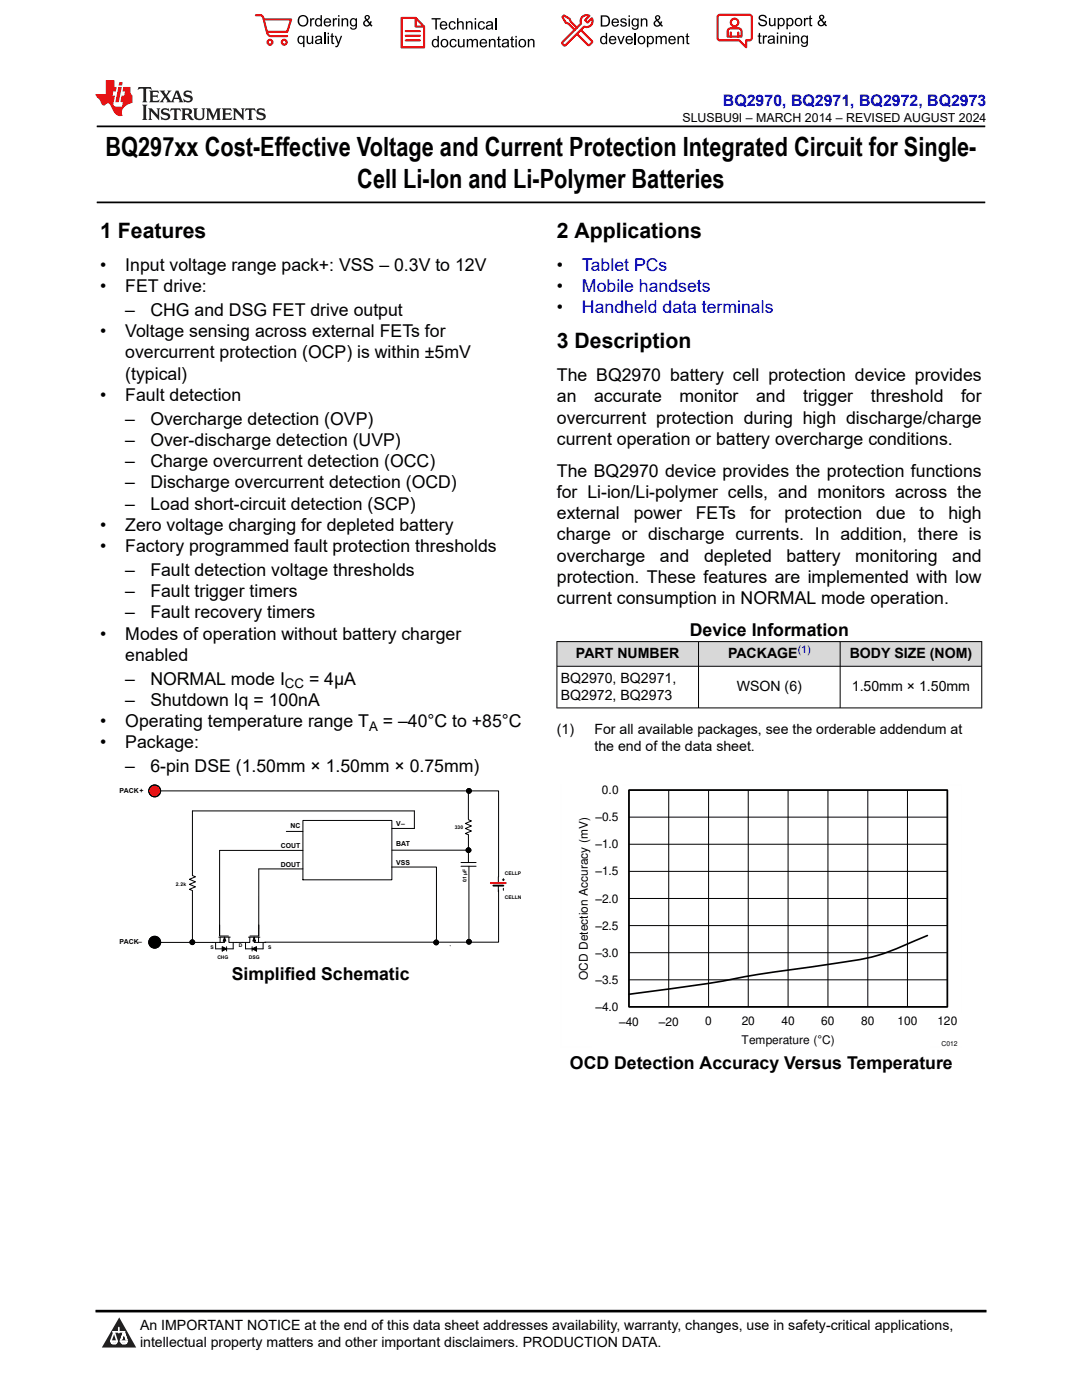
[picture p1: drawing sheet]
<svg xmlns="http://www.w3.org/2000/svg" width="216mm" height="279mm" viewBox="0 0 216 279" stroke-linecap="round" stroke-linejoin="round" font-family="sans-serif">
<path d="M19.3 25.2h177.3M19.3 40.4h177.3" fill="none" stroke="#000" stroke-width=".35"/>
<g fill="#d8d8d8">
<path d="M111.1 128h84.8v5h-84.8z" fill-rule="evenodd"/>
<path d="M111.2 128.1h28.1v4.8h-28.1z" fill-rule="evenodd"/>
<path d="M139.4 128.1h28.2v4.8h-28.2z" fill-rule="evenodd"/>
<path d="M167.7 128.1h28.1v4.8h-28.1z" fill-rule="evenodd"/>
</g>
<g fill="none" stroke="#000" stroke-width=".2">
<path d="M111.1 128h84.9M111.1 133h84.9M111.1 128v13.3M139.4 128v13.3M167.6 128v13.3M195.9 128v13.3M32 157.8h67.5v17.2M93.5 157.8v5.7M111.1 141.3h84.9M38.4 161.8v12.9l.6 .3-1.2 .5 1.2 .5-1.2 .5 1.2 .5-1.2 .5 .6 .2M38.4 177.8v10.6M57.1 165.9h3.3"/>
<path d="M60.4 163.7h17.8v11.9h-17.8zM60.4 169.7h-16.6v16.9M60.4 173.4h-8.8v13.4M78.2 169.7h15.3M92 172.9h3M92 172.1h3M93.5 166.6v5.5M93.6 172.9v15M99.4 175v1.2M99.4 176.7v1.3M99.5 177.6v10.4h-46.7M100.2 175.6h.4"/>
<path d="M100.4 175.4v.4M100.4 177.3v.4M43.7 187h2.2M43.8 184.6v2.2h1.8M43.9 187v1.1h-11.9v.1M44.3 188.9l.9 .5-.9 .4zM44.8 187.1l.3 .7h-.6zM44.8 187v1.1h-.9M45.2 188.9v.9M45.7 187v1.1h4.1v-1.1M46.5 188.1v1.3h-3.5v-1.3M49 188.1v1.3h3.5v-1.3"/>
<path d="M49.6 187h2.3M50.3 189.4l.9-.5v.9zM50.3 188.9v.9M50.7 187.1l.3 .7h-.5zM50.7 187v1.1h.9M51.6 187v1.1h1.4M51.6 184.6v2.2h-1.7"/>
<circle cx="93.6" cy="157.8" r=".47"/>
<circle cx="93.5" cy="169.7" r=".47"/>
<circle cx="38.4" cy="188" r=".47"/>
<circle cx="93.6" cy="187.9" r=".47"/>
</g>
<path d="M97.9 176.2h3" fill="none" stroke="#f00" stroke-width=".38"/>
<path d="M98.4 176.7h2" fill="none" stroke="#000" stroke-width=".38"/>
<g fill="#000">
<path d="M44.3 188.9l.9 .5-.9 .4zM44.8 187.1l.3 .7h-.6zM50.7 187.1l.3 .7h-.5zM50.3 189.4l.9-.5v.9z"/>
<circle cx="93.6" cy="157.8" r=".47"/>
<circle cx="93.5" cy="169.7" r=".47"/>
<circle cx="38.4" cy="188" r=".47"/>
<circle cx="93.6" cy="187.9" r=".47"/>
</g>
<circle cx="30.9" cy="157.8" r="1.18" fill="#f00"/>
<g fill="none" stroke="#000" stroke-width=".2">
<path d="M125.5 157.7h63.5v43.3h-63.5zM133.4 157.7v43.3M141.4 157.7v43.3M149.3 157.7v43.3M157.3 157.7v43.3M165.2 157.7v43.3M173.2 157.7v43.3M181.1 157.7v43.3M38.4 161.8h44.3v3.5h-4.5M78.1 173h9v15.1M93.5 163.6l.6 .2-1.2 .5 1.2 .5-1.2 .5 1.2 .5-1.2 .5 .6 .3M125.5 179.3h63.5"/>
<path d="M125.5 173.9h63.5M125.5 168.5h63.5M125.5 163.1h63.5M89.8 188.7v.1M125.5 195.5h63.5M125.5 190.1h63.5M125.5 184.7h63.5"/>
<circle cx="30.9" cy="157.8" r="1.18"/>
<circle cx="30.9" cy="188" r="1.18"/>
<circle cx="87" cy="188.1" r=".47"/>
</g>
<g fill="#000">
<circle cx="30.9" cy="188" r="1.18"/>
<circle cx="87" cy="188.1" r=".47"/>
</g>
<path d="M125.5 157.7h63.5v43.2h-63.5zM185.1 186.7l-2 .8a45.2 45.2 0 0 1-16.7 4.8l-3.3 .5a277.8 277.8 0 0 0-21.7 3.5l-15.9 2.1" fill="none" stroke="#000" stroke-width=".33"/>
<path d="M111.9 156.6v52.4M124.2 156.6h67.7M191.9 156.6v45.5M111.9 209h6.2M185.7 209h6.2" fill="none" stroke="#fefefe" stroke-width=".2" stroke-dasharray=".4 .1" stroke-linecap="butt"/>
<path d="M0 0h215.9v23.8h-215.9z" fill-rule="evenodd" fill="#fff"/>
<path d="M27.7 17.4l-.2 .6 .5-.3h.6v.1v2.2l-.2 .4h1l-.2-.4v-2.2v-.1h.5l.5 .3-.1-.6zM29.8 18.1l.2 .4v1.5l-.2 .4h1.9l.1-.6a1.08 1.08 0 0 1-1.3 .2v-.7h.6l.4 .2v-.6l-.4 .2h-.6v-.6l.2-.1a1 1 0 0 1 1 .2l-.1-.5zM31.8 18.1l1 1.1-1 1.2h.9l-.2-.2 .4-.7 .5 .7-.2 .2h1.6l-.2-.2 .1-.4h1l.1 .4-.1 .2h.9l-.2-.3-.8-2h-.5l-1 2.2-.8-1.1 .9-1.1h-.8l.2 .2-.5 .7-.3-.7 .1-.2zM35.2 18.5l.4 1h-.8zM36.8 18.2a.65 .65 0 0 0-.2 .7 .65 .65 0 0 0 .6 .5l.7 .2 .1 .2a.79 .79 0 0 1-.7 .4 .79 .79 0 0 1-.7-.5l.1 .7 .2-.1a.93 .93 0 0 0 1.1 .1 .93 .93 0 0 0 .4-1 1.46 1.46 0 0 0-1.2-.6l-.1-.3a1.09 1.09 0 0 1 1.2 .2l-.2-.6-.1 .1-.6-.2zM28.4 20.9l.2 .4v2.3l-.2 .3h1l-.2-.3v-2.3l.2-.4zM29.6 21.6l.2 .4v1.6l-.2 .3h.8l-.3-.3v-1.4l1.7 1.8v-2l.2-.4h-.8l.2 .2 .1 1.1-1.2-1.3zM32.3 21.8a.65 .65 0 0 0-.2 .7 .65 .65 0 0 0 .7 .4l.6 .2 .1 .2a.79 .79 0 0 1-.7 .4 .79 .79 0 0 1-.7-.5l.1 .7 .2-.1a.93 .93 0 0 0 1.1 .1 .93 .93 0 0 0 .4-.9 1.46 1.46 0 0 0-1.2-.6l-.1-.4a1.09 1.09 0 0 1 1.2 .2l-.2-.6-.1 .1-.6-.1zM34.1 21.6l-.1 .7a.63 .63 0 0 1 .7-.4l.1 1.7-.3 .3h1l-.2-.3v-1.7a.66 .66 0 0 1 .8 .4l-.1-.7zM36.2 21.6l.2 .4v1.6l-.2 .3h.9l-.2-.2v-.7h.5l.1 .2a.79 .79 0 0 0 1.2 .6l-1-.9a.61 .61 0 0 0 .6-.6 .61 .61 0 0 0-.5-.6zM36.9 21.9h.2a.47 .47 0 0 1 .5 .1 .47 .47 0 0 1 .1 .5l-.2 .2h-.6zM38.5 21.6l.2 .2a2.27 2.27 0 0 0 .4 2 1.04 1.04 0 0 0 1.7-.7v-1.3l.2-.2h-.8l.2 .4v1.1a.6 .6 0 0 1-.6 .6 .6 .6 0 0 1-.6-.6v-1.1l.3-.4zM41.1 21.6l.2 .4v1.6l-.2 .3h.7l-.2-.3v-1.5l.9 1.9 .8-1.9v1.5l-.2 .3h1l-.3-.3v-1.6l.3-.4h-.8l-.7 1.5-.7-1.5zM44.3 21.6l.2 .4v1.6l-.2 .3h1.9l.1-.5a1.09 1.09 0 0 1-1.3 .1v-.6h.6l.4 .1v-.6l-.4 .2h-.6v-.6l.2-.1a1.01 1.01 0 0 1 1 .3l-.1-.6zM46.4 21.6l.3 .4v1.6l-.3 .3h.8l-.2-.3v-1.4l1.6 1.8v-2l.2-.4h-.7l.2 .2v1.1l-1.2-1.3zM49 21.6l-.1 .7a.63 .63 0 0 1 .8-.4v1.7l-.3 .3h1l-.2-.3v-1.7a.66 .66 0 0 1 .8 .4l-.1-.7zM51.4 21.8a.65 .65 0 0 0-.2 .7 .65 .65 0 0 0 .6 .4l.6 .2 .2 .2a.79 .79 0 0 1-.8 .4 .79 .79 0 0 1-.6-.5l.1 .7 .2-.1a.93 .93 0 0 0 1 .1 .93 .93 0 0 0 .5-.9 1.46 1.46 0 0 0-1.3-.6l-.1-.4a1.09 1.09 0 0 1 1.3 .2l-.2-.6-.2 .1-.5-.1z" fill="#231f20"/>
<path d="M21.1 16v2.8h-2.1l.1 .3 .9 1a.95 .95 0 0 0 .9 .9 .59 .59 0 0 1 .6-.4 .59 .59 0 0 1 .5 .4l.4 .8a1.59 1.59 0 0 0 2.1 1.3 1.61 1.61 0 0 1 1-2.2l1-.4-.1-1.5a1.59 1.59 0 0 1-.4-1.6h-1.4l-.2 .9h.5l-.1 .8h-.5l-.2 1v.2l.4 .1-.2 .9h-.6a.73 .73 0 0 1-1.1-.7l.3-1.5h-.5l.2-.8h.5l.2-.9h-.5v-1.4zM23.6 17.4l-.6 3h.7l.6-3zM23.8 16.4l-.1 .7h.7l.1-.7z" fill="#ed1c24"/>
<g fill="#000">
<path d="M59.4 4.2a1.12 1.12 0 0 1 2.2 0 1.12 1.12 0 0 1-2.2 0zM59.9 3.5a.89 .89 0 0 0-.1 1.1 .89 .89 0 0 0 1.1 .4 .88 .88 0 0 0 .3-1.3 .88 .88 0 0 0-1.3-.2z" fill-rule="evenodd"/>
<path d="M59.5 7.3l.5-.2 .5 .3v-.3h.3v2.3h-.3v-.8a.74 .74 0 0 1-1 0 .74 .74 0 0 1-.1-1zM59.8 7.5a.57 .57 0 0 0-.2 .7 .57 .57 0 0 0 .8 .2 .57 .57 0 0 0 .1-.7 .57 .57 0 0 0-.7-.2z" fill-rule="evenodd"/>
<path d="M61.9 3.6h.2v.3l.2-.2 .3-.1 .2 .1-.1 .3a.36 .36 0 0 0-.5 0 .36 .36 0 0 0 0 .4v.9h-.3z" fill-rule="evenodd"/>
<path d="M61.2 7.1h.3v.9a.41 .41 0 0 0 .4 .6 .41 .41 0 0 0 .3-.6v-.9h.3v1.7h-.2v-.3a.58 .58 0 0 1-.7 .3 .58 .58 0 0 1-.4-.6z" fill-rule="evenodd"/>
<path d="M63 3.8l.5-.2 .5 .2v-.8h.2v2.3h-.2v-.2a.75 .75 0 0 1-1-.1 .75 .75 0 0 1-.1-1zM63.2 4a.57 .57 0 0 0-.1 .7 .57 .57 0 0 0 .8 .2 .57 .57 0 0 0 .1-.7 .57 .57 0 0 0-.8-.2z" fill-rule="evenodd"/>
<path d="M63 7.3a.74 .74 0 0 1 1-.1 .74 .74 0 0 1 .3 .9v.7h-.3v-.2a.57 .57 0 0 1-.8 .2 .57 .57 0 0 1-.2-.8l1-.3a.41 .41 0 0 0-.4-.4 .41 .41 0 0 0-.4 .4l-.3-.1zM63.2 8.2a.35 .35 0 0 0 .2 .5 .35 .35 0 0 0 .5-.3l.1-.4z" fill-rule="evenodd"/>
<path d="M65.4 6.5h.3v.3h-.3zM65.4 7.1h.3v1.7h-.3z" fill-rule="evenodd"/>
<path d="M64.8 3.8a.76 .76 0 0 1 .9-.1 .76 .76 0 0 1 .4 .8h-1.2a.47 .47 0 0 0 .3 .6 .47 .47 0 0 0 .6-.4l.3 .1a.82 .82 0 0 1-1.3 .3 .82 .82 0 0 1 0-1.3zM65 4l-.1 .3h.9l-.3-.4z" fill-rule="evenodd"/>
<path d="M66.4 3.6h.3v.3l.1-.2 .4-.1 .1 .1-.1 .3a.36 .36 0 0 0-.4 0 .36 .36 0 0 0-.1 .4v.9h-.3z" fill-rule="evenodd"/>
<path d="M66.1 6.7l.3-.1v.5h.3v.3h-.3v.9l.1 .2h.2v.3a.41 .41 0 0 1-.4-.1 .41 .41 0 0 1-.2-.4v-.9h-.2v-.3h.2z" fill-rule="evenodd"/>
<path d="M66.8 7.1h.3l.4 1.4 .5-1.4h.3l-.6 1.7a.57 .57 0 0 1-.8 .6v-.3a.37 .37 0 0 0 .5-.3z" fill-rule="evenodd"/>
<path d="M67.5 3h.2v.3h-.2zM67.5 3.6h.2v1.7h-.2z" fill-rule="evenodd"/>
<path d="M68.2 3.6h.2v.3a.58 .58 0 0 1 .7-.3 .58 .58 0 0 1 .4 .7v1h-.3v-1a.4 .4 0 0 0-.4-.5 .4 .4 0 0 0-.4 .6v.9h-.2z" fill-rule="evenodd"/>
<path d="M70 3.8l.5-.2 .5 .2v-.2h.2v1.5a.71 .71 0 0 1-.5 .8 .71 .71 0 0 1-.8-.5h.2a.46 .46 0 0 0 .6 .3 .46 .46 0 0 0 .3-.6 .78 .78 0 0 1-1.1-.2 .78 .78 0 0 1 .1-1.1zM70.2 4a.53 .53 0 0 0-.1 .8 .53 .53 0 0 0 .8 0 .54 .54 0 0 0 0-.7 .54 .54 0 0 0-.7-.1z" fill-rule="evenodd"/>
<path d="M72.9 3.1a.53 .53 0 0 1 .8 .1 .53 .53 0 0 1-.3 .8l.4 .5 .1-.3 .3 .1-.2 .5 .3 .3-.2 .2-.3-.3a.71 .71 0 0 1-1.2 .1 .71 .71 0 0 1 .4-1.1l-.3-.5zM73 3.5a.3 .3 0 0 0 .6 0 .3 .3 0 0 0-.6 0zM72.9 4.3a.45 .45 0 0 0 0 .7 .45 .45 0 0 0 .7-.2l-.5-.6z" fill-rule="evenodd"/>
<path d="M86.1 3.6h1.8v.3h-.7v2h-.3v-2h-.8z" fill-rule="evenodd"/>
<path d="M86.3 8l.5-.2 .5 .2v-.8h.3v2.2h-.3v-.2a.76 .76 0 0 1-1 0 .76 .76 0 0 1-.1-1zM86.6 8.1a.58 .58 0 0 0-.2 .8 .58 .58 0 0 0 .8 .2 .58 .58 0 0 0 .1-.8 .58 .58 0 0 0-.7-.2z" fill-rule="evenodd"/>
<path d="M88.2 7.9a.81 .81 0 0 1 1.1 .2 .81 .81 0 0 1-.2 1.1 .81 .81 0 0 1-1.1-.1l-.1-.8zM88.3 8.1a.57 .57 0 0 0 0 .9 .57 .57 0 0 0 .8 0 .57 .57 0 0 0 0-.8 .57 .57 0 0 0-.8-.1z" fill-rule="evenodd"/>
<path d="M88 4.4a.77 .77 0 0 1 .9-.1 .77 .77 0 0 1 .4 .8h-1.3a.48 .48 0 0 0 .4 .6 .48 .48 0 0 0 .6-.3h.3a.83 .83 0 0 1-1.3 .4 .83 .83 0 0 1 0-1.4zM88.2 4.6l-.2 .3h1l-.3-.4z" fill-rule="evenodd"/>
<path d="M89.7 4.4a.7 .7 0 0 1 1.2 .3l-.2 .1a.45 .45 0 0 0-.6-.3 .45 .45 0 0 0-.3 .6 .45 .45 0 0 0 .3 .6 .45 .45 0 0 0 .6-.4h.3a.76 .76 0 0 1-1.1 .6 .76 .76 0 0 1-.3-1.1z" fill-rule="evenodd"/>
<path d="M89.9 8a.7 .7 0 0 1 1.2 .3h-.3a.45 .45 0 0 0-.5-.3 .45 .45 0 0 0-.3 .6 .45 .45 0 0 0 .3 .6 .45 .45 0 0 0 .6-.4l.2 .1a.76 .76 0 0 1-1 .5 .76 .76 0 0 1-.4-1.1z" fill-rule="evenodd"/>
<path d="M91.2 3.6h.3v.8a.59 .59 0 0 1 .7-.2 .59 .59 0 0 1 .3 .7v1h-.2v-1a.4 .4 0 0 0-.5-.4 .4 .4 0 0 0-.3 .5v.9h-.3z" fill-rule="evenodd"/>
<path d="M91.4 7.8h.2v.9a.41 .41 0 0 0 .5 .5 .41 .41 0 0 0 .3-.5v-.9h.3v1.6h-.3v-.2a.58 .58 0 0 1-.7 .3 .58 .58 0 0 1-.3-.7z" fill-rule="evenodd"/>
<path d="M93 4.2h.2v.3a.59 .59 0 0 1 .7-.3 .59 .59 0 0 1 .4 .7v1h-.3v-1a.41 .41 0 0 0-.4-.5 .41 .41 0 0 0-.4 .6v.9h-.2z" fill-rule="evenodd"/>
<path d="M93.1 7.8h.3v.2a.56 .56 0 0 1 1 0 .54 .54 0 0 1 .6-.2 .54 .54 0 0 1 .4 .5v1.1h-.3v-1a.34 .34 0 0 0-.3-.4 .34 .34 0 0 0-.4 .3v1.1h-.3v-1a.38 .38 0 0 0-.5-.4 .38 .38 0 0 0-.2 .6v.8h-.3z" fill-rule="evenodd"/>
<path d="M94.7 3.6h.3v.3h-.3zM94.7 4.2h.3v1.7h-.3z" fill-rule="evenodd"/>
<path d="M95.5 4.4a.7 .7 0 0 1 1.3 .3l-.3 .1a.45 .45 0 0 0-.6-.3 .45 .45 0 0 0-.3 .6 .45 .45 0 0 0 .3 .6 .45 .45 0 0 0 .6-.4h.3a.76 .76 0 0 1-1.1 .6 .76 .76 0 0 1-.3-1.1z" fill-rule="evenodd"/>
<path d="M95.9 8a.77 .77 0 0 1 .9-.2 .77 .77 0 0 1 .4 .9h-1.2a.48 .48 0 0 0 .3 .5 .48 .48 0 0 0 .6-.3h.3a.83 .83 0 0 1-1.3 .4 .83 .83 0 0 1 0-1.3zM96.1 8.1l-.1 .4h.9l-.2-.5z" fill-rule="evenodd"/>
<path d="M97.5 7.8h.3v.2a.59 .59 0 0 1 .7-.2 .59 .59 0 0 1 .4 .6v1h-.3v-1a.41 .41 0 0 0-.5-.4 .41 .41 0 0 0-.3 .5v.9h-.3z" fill-rule="evenodd"/>
<path d="M97.1 4.4a.74 .74 0 0 1 1-.1 .74 .74 0 0 1 .3 .9v.7h-.3v-.2a.59 .59 0 0 1-.8 .2 .59 .59 0 0 1-.3-.8l1.1-.3a.42 .42 0 0 0-.4-.4 .42 .42 0 0 0-.5 .4l-.2-.1zM97.3 5.3a.36 .36 0 0 0 .2 .5 .36 .36 0 0 0 .5-.2l.1-.5z" fill-rule="evenodd"/>
<path d="M99.4 7.4l.2-.2v.6h.3v.2h-.3v1l.1 .2h.2l.1 .2a.41 .41 0 0 1-.5 0 .41 .41 0 0 1-.1-.4v-1h-.2v-.2h.2z" fill-rule="evenodd"/>
<path d="M100.3 8a.74 .74 0 0 1 .9-.2 .74 .74 0 0 1 .3 .9l.1 .7h-.3v-.2a.59 .59 0 0 1-.8 .3 .59 .59 0 0 1-.3-.8l1-.3a.42 .42 0 0 0-.3-.4 .42 .42 0 0 0-.5 .3h-.3zM100.5 8.8a.36 .36 0 0 0 .1 .5 .36 .36 0 0 0 .5-.2l.2-.5z" fill-rule="evenodd"/>
<path d="M102 7.4l.3-.2v.6h.3v.2h-.3v1l.1 .2h.2v.2a.41 .41 0 0 1-.5 0 .41 .41 0 0 1-.1-.4v-1h-.2v-.2h.2z" fill-rule="evenodd"/>
<path d="M102.8 7.2h.3v.3h-.3zM102.8 7.8h.3v1.6h-.3z" fill-rule="evenodd"/>
<path d="M103.7 7.9a.81 .81 0 0 1 1.1 .2 .81 .81 0 0 1-.1 1.1 .81 .81 0 0 1-1.2-.1v-.8zM103.9 8.1a.57 .57 0 0 0-.1 .9 .57 .57 0 0 0 .8 0 .57 .57 0 0 0 0-.8 .57 .57 0 0 0-.7-.1z" fill-rule="evenodd"/>
<path d="M105.3 7.8h.3v.2a.59 .59 0 0 1 .7-.2 .59 .59 0 0 1 .4 .6v1h-.3v-1a.41 .41 0 0 0-.5-.4 .41 .41 0 0 0-.3 .5v.9h-.3z" fill-rule="evenodd"/>
<path d="M119.9 3.1h.7a1.12 1.12 0 0 1 1.1 1.1 1.12 1.12 0 0 1-1 1.1h-.8zM120.2 3.3v1.7h.4a.86 .86 0 0 0 .8-.8 .86 .86 0 0 0-.8-.9z" fill-rule="evenodd"/>
<path d="M119.9 7.4l.5-.3 .5 .3v-.8h.2v2.2h-.2v-.2a.75 .75 0 0 1-1 0 .75 .75 0 0 1-.1-1zM120.1 7.5a.57 .57 0 0 0-.1 .8 .57 .57 0 0 0 .8 .2 .57 .57 0 0 0 .1-.8 .57 .57 0 0 0-.8-.2z" fill-rule="evenodd"/>
<path d="M121.7 7.4a.76 .76 0 0 1 .9-.2 .76 .76 0 0 1 .4 .9h-1.2a.47 .47 0 0 0 .3 .5 .47 .47 0 0 0 .6-.3h.3a.82 .82 0 0 1-1.3 .4 .82 .82 0 0 1 0-1.3zM121.9 7.5l-.1 .3h.9l-.3-.4z" fill-rule="evenodd"/>
<path d="M122.2 3.9a.76 .76 0 0 1 .9-.2 .76 .76 0 0 1 .4 .9h-1.2a.47 .47 0 0 0 .4 .5 .47 .47 0 0 0 .5-.3h.3a.82 .82 0 0 1-1.3 .4 .82 .82 0 0 1 0-1.3zM122.5 4l-.2 .3h.9l-.2-.4z" fill-rule="evenodd"/>
<path d="M123.9 3.8a.71 .71 0 0 1 1.1 .3h-.2a.32 .32 0 0 0-.4-.3 .32 .32 0 0 0-.3 .4h.1a.75 .75 0 0 1 .9 .8 .72 .72 0 0 1-.7 .3 .72 .72 0 0 1-.7-.5h.3a.36 .36 0 0 0 .4 .4 .36 .36 0 0 0 .3-.5 .8 .8 0 0 1-.9-.7z" fill-rule="evenodd"/>
<path d="M123.2 7.2h.3l.4 1.3 .5-1.3h.3l-.7 1.6h-.2z" fill-rule="evenodd"/>
<path d="M125.4 3.1h.3v.3h-.3zM125.4 3.7h.3v1.6h-.3z" fill-rule="evenodd"/>
<path d="M125 7.4a.76 .76 0 0 1 .9-.2 .76 .76 0 0 1 .4 .9h-1.2a.47 .47 0 0 0 .3 .5 .47 .47 0 0 0 .6-.3h.3a.82 .82 0 0 1-1.3 .4 .82 .82 0 0 1 0-1.3zM125.2 7.5l-.1 .3h.9l-.2-.4z" fill-rule="evenodd"/>
<path d="M126.2 3.9l.5-.3 .5 .3v-.2h.2v1.4a.71 .71 0 0 1-.5 .8 .71 .71 0 0 1-.8-.5l.2 .1a.46 .46 0 0 0 .6 .2 .46 .46 0 0 0 .3-.6 .78 .78 0 0 1-1.1-.1 .78 .78 0 0 1 .1-1.1zM126.4 4a.53 .53 0 0 0-.1 .8 .53 .53 0 0 0 .8 0 .54 .54 0 0 0 0-.7 .54 .54 0 0 0-.7-.1z" fill-rule="evenodd"/>
<path d="M127.5 7.3a.8 .8 0 0 1 1.1 .2 .8 .8 0 0 1-.1 1.1 .8 .8 0 0 1-1.2-.1v-.8zM127.7 7.5a.56 .56 0 0 0-.1 .9 .56 .56 0 0 0 .8-.1 .56 .56 0 0 0 0-.7 .56 .56 0 0 0-.7-.1z" fill-rule="evenodd"/>
<path d="M127.9 3.7h.2v.2a.58 .58 0 0 1 .7-.2 .58 .58 0 0 1 .4 .6v1h-.3v-1a.4 .4 0 0 0-.4-.4 .4 .4 0 0 0-.4 .5v.9h-.2z" fill-rule="evenodd"/>
<path d="M129.1 7.2h.2v.2a.72 .72 0 0 1 1-.1 .72 .72 0 0 1 .2 1 .64 .64 0 0 1-.5 .5 .64 .64 0 0 1-.6-.2v.8h-.3zM129.5 7.5a.56 .56 0 0 0-.2 .8 .56 .56 0 0 0 .8 .2 .56 .56 0 0 0 .1-.8 .56 .56 0 0 0-.7-.2z" fill-rule="evenodd"/>
<path d="M130.8 7.2h.3v.2a.55 .55 0 0 1 .9 0 .53 .53 0 0 1 .6-.3 .53 .53 0 0 1 .4 .6v1.1h-.2v-1a.34 .34 0 0 0-.3-.4 .34 .34 0 0 0-.4 .3v1.1h-.3v-1a.37 .37 0 0 0-.5-.4 .37 .37 0 0 0-.2 .6v.8h-.3z" fill-rule="evenodd"/>
<path d="M130.8 3.2a.53 .53 0 0 1 .9 .1 .53 .53 0 0 1-.4 .8l.4 .5 .2-.4 .2 .1-.2 .5 .4 .3-.2 .3-.3-.4a.71 .71 0 0 1-1.2 .1 .71 .71 0 0 1 .3-1.1l-.2-.5zM130.9 3.6a.3 .3 0 0 0 .6 0 .3 .3 0 0 0-.6 0zM130.9 4.3a.45 .45 0 0 0 0 .7 .45 .45 0 0 0 .7-.2l-.5-.6z" fill-rule="evenodd"/>
<path d="M133.6 7.4a.76 .76 0 0 1 .9-.2 .76 .76 0 0 1 .3 .9h-1.2a.47 .47 0 0 0 .4 .5 .47 .47 0 0 0 .6-.3h.2a.82 .82 0 0 1-1.2 .4 .82 .82 0 0 1 0-1.3zM133.8 7.5l-.2 .3h1l-.3-.4z" fill-rule="evenodd"/>
<path d="M135.2 7.2h.2v.2a.58 .58 0 0 1 .7-.2 .58 .58 0 0 1 .4 .6v1h-.3v-1a.4 .4 0 0 0-.4-.4 .4 .4 0 0 0-.3 .5v.9h-.3z" fill-rule="evenodd"/>
<path d="M137 6.8l.3-.2v.6h.2v.2h-.2v1v.2h.2l.1 .2a.41 .41 0 0 1-.5 0 .41 .41 0 0 1-.1-.5v-.9h-.2v-.2h.2z" fill-rule="evenodd"/>
<path d="M151.6 3.1a.88 .88 0 0 1 1.4 .5h-.3a.49 .49 0 0 0-.5-.5 .49 .49 0 0 0-.5 .6l.1 .1a1.06 1.06 0 0 1 1.2 1 .95 .95 0 0 1-.9 .4 .95 .95 0 0 1-.8-.7h.3a.58 .58 0 0 0 .6 .5 .58 .58 0 0 0 .5-.6l-.2-.1a.95 .95 0 0 1-1.1-.9z" fill-rule="evenodd"/>
<path d="M151.4 6.7l.3-.2v.6h.2v.2h-.2v1v.2h.2l.1 .2a.41 .41 0 0 1-.5 0 .41 .41 0 0 1-.1-.5v-.9h-.2v-.2h.2z" fill-rule="evenodd"/>
<path d="M152.2 7.1h.3v.2l.1-.2h.4h.1l-.1 .3a.36 .36 0 0 0-.4 0 .36 .36 0 0 0-.1 .5v.8h-.3z" fill-rule="evenodd"/>
<path d="M153.3 7.3a.74 .74 0 0 1 1-.2 .74 .74 0 0 1 .3 .9l.1 .7h-.3l-.1-.2a.57 .57 0 0 1-.8 .3 .57 .57 0 0 1-.1-.9l.9-.2a.41 .41 0 0 0-.4-.4 .41 .41 0 0 0-.4 .3h-.3zM153.5 8.1a.35 .35 0 0 0 .2 .5 .35 .35 0 0 0 .5-.2l.1-.5z" fill-rule="evenodd"/>
<path d="M153.4 3.6h.3v.9a.41 .41 0 0 0 .4 .5 .41 .41 0 0 0 .4-.5v-.9h.2v1.6h-.2v-.2a.58 .58 0 0 1-.7 .2 .58 .58 0 0 1-.4-.6z" fill-rule="evenodd"/>
<path d="M155 6.5h.3v.3h-.3zM155 7.1h.3v1.6h-.3z" fill-rule="evenodd"/>
<path d="M155.2 3.6h.2v.2a.72 .72 0 0 1 1-.1 .72 .72 0 0 1 .2 1 .64 .64 0 0 1-.5 .5 .64 .64 0 0 1-.6-.2v.8h-.3zM155.6 3.9a.56 .56 0 0 0-.2 .8 .56 .56 0 0 0 .8 .2 .56 .56 0 0 0 .1-.8 .56 .56 0 0 0-.7-.2z" fill-rule="evenodd"/>
<path d="M155.7 7.1h.3v.2a.58 .58 0 0 1 .7-.2 .58 .58 0 0 1 .3 .6v1h-.3v-1a.4 .4 0 0 0-.4-.4 .4 .4 0 0 0-.3 .5v.9h-.3z" fill-rule="evenodd"/>
<path d="M156.9 3.6h.3v.2a.72 .72 0 0 1 .9-.1 .72 .72 0 0 1 .2 1 .64 .64 0 0 1-.4 .5 .64 .64 0 0 1-.7-.2v.8h-.3zM157.3 3.9a.56 .56 0 0 0-.1 .8 .56 .56 0 0 0 .7 .2 .56 .56 0 0 0 .2-.8 .56 .56 0 0 0-.8-.2z" fill-rule="evenodd"/>
<path d="M157.4 6.5h.3v.3h-.3zM157.4 7.1h.3v1.6h-.3z" fill-rule="evenodd"/>
<path d="M158.1 7.1h.3v.2a.58 .58 0 0 1 .7-.2 .58 .58 0 0 1 .4 .6v1h-.3v-1a.4 .4 0 0 0-.5-.4 .4 .4 0 0 0-.3 .5v.9h-.3z" fill-rule="evenodd"/>
<path d="M158.8 3.7a.8 .8 0 0 1 1.1 .2 .8 .8 0 0 1-.1 1.1 .8 .8 0 0 1-1.1-.1l-.1-.8zM159 3.9a.56 .56 0 0 0-.1 .9 .56 .56 0 0 0 .9 0 .56 .56 0 0 0-.1-.8 .56 .56 0 0 0-.7-.1z" fill-rule="evenodd"/>
<path d="M160 7.3l.5-.2 .5 .2v-.2h.2v1.4a.71 .71 0 0 1-.5 .9 .71 .71 0 0 1-.9-.5h.3a.46 .46 0 0 0 .6 .2 .46 .46 0 0 0 .2-.6 .78 .78 0 0 1-1-.1 .78 .78 0 0 1 .1-1.1zM160.2 7.4a.53 .53 0 0 0-.1 .8 .53 .53 0 0 0 .8 0 .54 .54 0 0 0 0-.7 .54 .54 0 0 0-.7-.1z" fill-rule="evenodd"/>
<path d="M160.4 3.6h.3v.2l.1-.2h.4h.1l-.1 .3a.36 .36 0 0 0-.4 0 .36 .36 0 0 0-.1 .5v.8h-.3z" fill-rule="evenodd"/>
<path d="M161.5 3.2l.3-.2v.6h.3v.2h-.3v1v.2h.3v.2a.41 .41 0 0 1-.5 0 .41 .41 0 0 1-.1-.5v-.9h-.2v-.2h.2z" fill-rule="evenodd"/>
<path d="M163.6 3.1a.53 .53 0 0 1 .8 .1 .53 .53 0 0 1-.3 .8l.4 .5 .1-.3h.3l-.2 .5 .3 .3-.2 .3-.3-.3a.71 .71 0 0 1-1.2 .1 .71 .71 0 0 1 .4-1.2l-.3-.5zM163.7 3.5a.3 .3 0 0 0 .5 0 .3 .3 0 0 0-.5 0zM163.6 4.2a.45 .45 0 0 0 0 .8 .45 .45 0 0 0 .7-.3l-.5-.6z" fill-rule="evenodd"/>
</g>
<path d="M64.8 6.5v2.3M98.9 3.6v2.3M126.8 6.6v2.2" fill="none" stroke="#000" stroke-width=".28"/>
<g fill="none" stroke="#de0000" stroke-width=".42">
<path d="M51.1 3l1 .1a1.4 1.4 0 0 1 .6 1.2l.7 2.5a.95 .95 0 0 0 1.1 .4h2.8M52.7 3.9h5.4l-.8 2.4h-4M80.1 3.6h2.8v1.7h1.7v4.2h-4.5zM81 7.1h2.8M81 6.2h2.8M81 8.1h2.8M82.9 3.6l1.7 1.7M115.1 5.5l-1.3-1.2-.1-.5-1.2-.7-.3 .3 .7 1.1 .5 .2 1.3 1.3M115.9 6l2.2 2.2v.3l-.5 .5h-.3l-2.2-2.2zM115.9 6l.7-.7a1.19 1.19 0 0 0 1.3-.3 1.19 1.19 0 0 0 .2-1.4l-.9 .9-.4-.5 .8-.8a1.19 1.19 0 0 0-1.4 .1 1.19 1.19 0 0 0-.2 1.4l-3.8 3.7v.3l.3 .3h.3l2.3-2.2M143.2 3.2l.4-.2h6l.4 .2v4.4l-.2 .4-.9 .1v1.3l-1.4-1.3h-3.9l-.4-.3zM145.4 5.8l.4-.1h1.6a.61 .61 0 0 1 .6 .6v1h-2.8v-1z"/>
<path d="M145.8 6.5v.8M147.3 6.5v.8"/>
<circle cx="53.9" cy="8.4" r=".49"/>
<circle cx="56.7" cy="8.4" r=".49"/>
<circle cx="146.6" cy="4.5" r=".75"/>
</g>
<path d="M0 261.4h215.9v18h-215.9z" fill-rule="evenodd" fill="#fff"/>
<path d="M23.8 262.9l3.4 6h-6.9z" fill="#231f20"/>
<path d="M22.1 267.7h1.3l-.4 .5h-.3a.55 .55 0 0 1-.6-.5z" fill-rule="evenodd" fill="#fff"/>
<path d="M22.1 267.7h1.3l-.4 .5h-.3a.55 .55 0 0 1-.6-.5z" fill="none" stroke="#231f20" stroke-width=".34"/>
<path d="M22.1 267.7h1.3l-.4 .5h-.5zM22.6 265.8h.1M22.6 265.8h2.3zM23.7 265.9h.1M23.7 264.9v1zM24 267.7h.1" fill="none" stroke="#fff" stroke-width=".34"/>
<path d="M24.7 265.8l-.7 1.9z" fill="#fff"/>
<path d="M24.7 265.8l-.7 1.9z" fill="none" stroke="#fff" stroke-width=".34"/>
<path d="M24.7 265.8l.7 1.9z" fill="#fff"/>
<path d="M22.8 265.8l-.7 1.9zM22.8 265.8l.6 1.9zM24.7 265.8l.7 1.9zM25.3 267.7h.1" fill="none" stroke="#fff" stroke-width=".34"/>
<path d="M24.1 267.7h1.3a.65 .65 0 0 1-.6 .5 .65 .65 0 0 1-.7-.5z" fill-rule="evenodd" fill="#fff"/>
<path d="M24.1 267.7h1.3a.65 .65 0 0 1-.6 .5 .65 .65 0 0 1-.7-.5z" fill="none" stroke="#231f20" stroke-width=".34"/>
<path d="M24 267.7h.1M24.1 267.7h1.3l-.4 .5h-.5z" fill="none" stroke="#fff" stroke-width=".34"/>
<path d="M19 261.7h177.8" fill="none" stroke="#000" stroke-width=".53"/>
<g font-size="5.3">
<text x="21.1" y="31.2">BQ297xx Cost-Effective Voltage and Current Protection Integrated Circuit for Single-</text>
<text x="71.3" y="37.5">Cell Li-Ion and Li-Polymer Batteries</text>
</g>
<g font-size="4.2">
<text x="20" y="47.5">1 Features</text>
<text x="111.1" y="47.5">2 Applications</text>
<text x="111.1" y="69.5">3 Description</text>
</g>
<g font-size="3.5">
<text x="20" y="54.1">•</text>
<text x="20" y="58.3">•</text>
<text x="25" y="54.1">Input voltage range pack+: VSS – 0.3V to 12V</text>
<text x="25" y="58.3">FET drive:</text>
<text x="111.1" y="54.1">•</text>
<text x="111.1" y="58.3">•</text>
<text x="25" y="63.1">–</text>
<text x="30" y="63.1">CHG and DSG FET drive output</text>
<text x="111.1" y="62.5">•</text>
<text x="20" y="67.3">•</text>
<text x="25" y="67.3">Voltage sensing across external FETs for</text>
<text x="25" y="71.5">overcurrent protection (OCP) is within ±5mV</text>
<text x="25" y="75.8">(typical)</text>
<text x="111.1" y="76.1">The BQ2970 battery cell protection device provides</text>
<text x="20" y="80">•</text>
<text x="25" y="80">Fault detection</text>
<text x="111.1" y="80.3">an</text>
<text x="118.6" y="80.3">accurate</text>
<text x="135.6" y="80.3">monitor</text>
<text x="150.9" y="80.3">and</text>
<text x="160.3" y="80.3">trigger</text>
<text x="173.8" y="80.3">threshold</text>
<text x="191.8" y="80.3">for</text>
<text x="25" y="84.8">–</text>
<text x="25" y="89">–</text>
<text x="30" y="84.8">Overcharge detection (OVP)</text>
<text x="30" y="89">Over-discharge detection (UVP)</text>
<text x="111.1" y="88.8">current operation or battery overcharge conditions.</text>
<text x="111.1" y="84.6">overcurrent protection during high discharge/charge</text>
<text x="25" y="93.2">–</text>
<text x="30" y="93.2">Charge overcurrent detection (OCC)</text>
<text x="111.1" y="95.1">The BQ2970 device provides the protection functions</text>
<text x="25" y="97.5">–</text>
<text x="25" y="101.7">–</text>
<text x="30" y="97.5">Discharge overcurrent detection (OCD)</text>
<text x="30" y="101.7">Load short-circuit detection (SCP)</text>
<text x="111.1" y="99.4">for Li-ion/Li-polymer cells, and monitors across the</text>
<text x="20" y="105.9">•</text>
<text x="25" y="105.9">Zero voltage charging for depleted battery</text>
<text x="111.1" y="107.8">charge or discharge currents. In addition, there is</text>
<text x="111.1" y="103.6">external</text>
<text x="126.5" y="103.6">power</text>
<text x="138.8" y="103.6">FETs</text>
<text x="149.7" y="103.6">for</text>
<text x="156.6" y="103.6">protection</text>
<text x="174.8" y="103.6">due</text>
<text x="183.5" y="103.6">to</text>
<text x="189.2" y="103.6">high</text>
<text x="20" y="110.2">•</text>
<text x="25" y="110.2">Factory programmed fault protection thresholds</text>
<text x="111.1" y="112.1">overcharge</text>
<text x="131.7" y="112.1">and</text>
<text x="140.5" y="112.1">depleted</text>
<text x="156.9" y="112.1">battery</text>
<text x="170.6" y="112.1">monitoring</text>
<text x="190" y="112.1">and</text>
<text x="25" y="114.9">–</text>
<text x="25" y="119.2">–</text>
<text x="30" y="114.9">Fault detection voltage thresholds</text>
<text x="30" y="119.2">Fault trigger timers</text>
<text x="111.1" y="116.3">protection. These features are implemented with low</text>
<text x="25" y="123.4">–</text>
<text x="30" y="123.4">Fault recovery timers</text>
<text x="111.1" y="120.5">current consumption in NORMAL mode operation.</text>
<text x="20" y="127.6">•</text>
<text x="25" y="127.6">Modes of operation without battery charger</text>
<text x="25" y="131.9">enabled</text>
<text x="137.6" y="126.9">Device Information</text>
<text x="25" y="136.6">–</text>
<text x="30" y="136.6">NORMAL mode I</text>
<text x="61.7" y="136.6">= 4µA</text>
<text x="25" y="140.9">–</text>
<text x="30" y="140.9">Shutdown Iq = 100nA</text>
<text x="20" y="149.3">•</text>
<text x="20" y="145.1">•</text>
<text x="25" y="149.3">Package:</text>
<text x="25" y="145.1">Operating temperature range T</text>
<text x="76.4" y="145.1">= –40°C to +85°C</text>
<text x="25" y="154.1">–</text>
<text x="30" y="154.1">6-pin DSE (1.50mm × 1.50mm × 0.75mm)</text>
<text x="46.2" y="195.6">Simplified Schematic</text>
<text x="113.7" y="213.4">OCD Detection Accuracy Versus Temperature</text>
</g>
<g font-size="3.5" fill="#00f">
<text x="116.1" y="54.1">Tablet PCs</text>
<text x="116.1" y="58.3">Mobile handsets</text>
<text x="116.1" y="62.5">Handheld data terminals</text>
</g>
<text font-size="3.2" fill="#00f" x="144.3" y="21.1">BQ2970, BQ2971, BQ2972, BQ2973</text>
<g font-size="2.8">
<text x="114.9" y="131.3">PART NUMBER</text>
<text x="145.3" y="131.3">PACKAGE</text>
<text x="169.5" y="131.3">BODY SIZE (NOM)</text>
<text x="111.9" y="136.2">BQ2970, BQ2971,</text>
<text x="147" y="137.9">WSON (6)</text>
<text x="170" y="137.9">1.50mm × 1.50mm</text>
<text x="111.9" y="139.6">BQ2972, BQ2973</text>
<text x="111.1" y="146.4">(1)</text>
<text x="118.6" y="146.4">For all available packages, see the orderable addendum at</text>
<text x="118.6" y="149.8">the end of the data sheet.</text>
<text x="27.9" y="265.5">An IMPORTANT NOTICE at the end of this data sheet addresses availability, warranty, changes, use in safety-critical applications,</text>
<text x="27.9" y="268.9">intellectual property matters and other important disclaimers. PRODUCTION DATA.</text>
</g>
<g font-size="2.6">
<text x="56.9" y="137.3">CC</text>
<text x="73.6" y="145.8">A</text>
</g>
<text font-size="2.5" x="136.2" y="24.3">SLUSBU9I – MARCH 2014 – REVISED AUGUST 2024</text>
<g font-size="2.4">
<text x="120.1" y="158.4">0.0</text>
<text x="118.8" y="163.9">±0.5</text>
<text x="118.8" y="169.3">±1.0</text>
<text x="118.8" y="174.7">±1.5</text>
<text x="118.8" y="185.5">±2.5</text>
<text x="118.8" y="180.1">±2.0</text>
<text x="118.8" y="191">±3.0</text>
<text x="117.3" y="195.5" transform="rotate(-90 117.3 195.5)">OCD Detection Accuracy (mV)</text>
<text x="118.8" y="196.4">±3.5</text>
<text x="118.8" y="201.8">±4.0</text>
<text x="123.5" y="204.7">±40</text>
<text x="131.5" y="204.7">±20</text>
<text x="140.7" y="204.6">0</text>
<text x="148" y="208.4">Temperature (ÉC)</text>
<text x="148" y="204.6">20</text>
<text x="155.9" y="204.6">40</text>
<text x="163.9" y="204.6">60</text>
<text x="171.8" y="204.6">80</text>
<text x="179.1" y="204.6">100</text>
<text x="187" y="204.6">120</text>
</g>
<text font-size="2.1" fill="#00f" x="159.2" y="130.4">(1)</text>
<g font-size="1.4">
<text x="23.9" y="158.3">PACK+</text>
<text x="58" y="165.2">NC</text>
<text x="79.1" y="164.9">V–</text>
<text x="56" y="173.1">DOUT</text>
<text x="56" y="169.3">COUT</text>
<text x="79.1" y="168.9">BAT</text>
<text x="79.1" y="172.7">VSS</text>
<text x="23.9" y="188.5">PACK–</text>
<text x="187.9" y="208.8">C012</text>
</g>
<g font-size="1">
<text x="90.7" y="165.3">330</text>
<text x="35.1" y="176.8">2.2k</text>
<text x="93.1" y="176.1" transform="rotate(-90 93.1 176.1)">0.1 µF</text>
<text x="100.7" y="179.3">CELLN</text>
<text x="100.7" y="174.6">CELLP</text>
<text x="42" y="189.3">S</text>
<text x="43.4" y="191.3">CHG</text>
<text x="47.6" y="189.1">D</text>
<text x="49.6" y="191.3">DSG</text>
<text x="53.5" y="189.3">S</text>
</g>
</svg>
